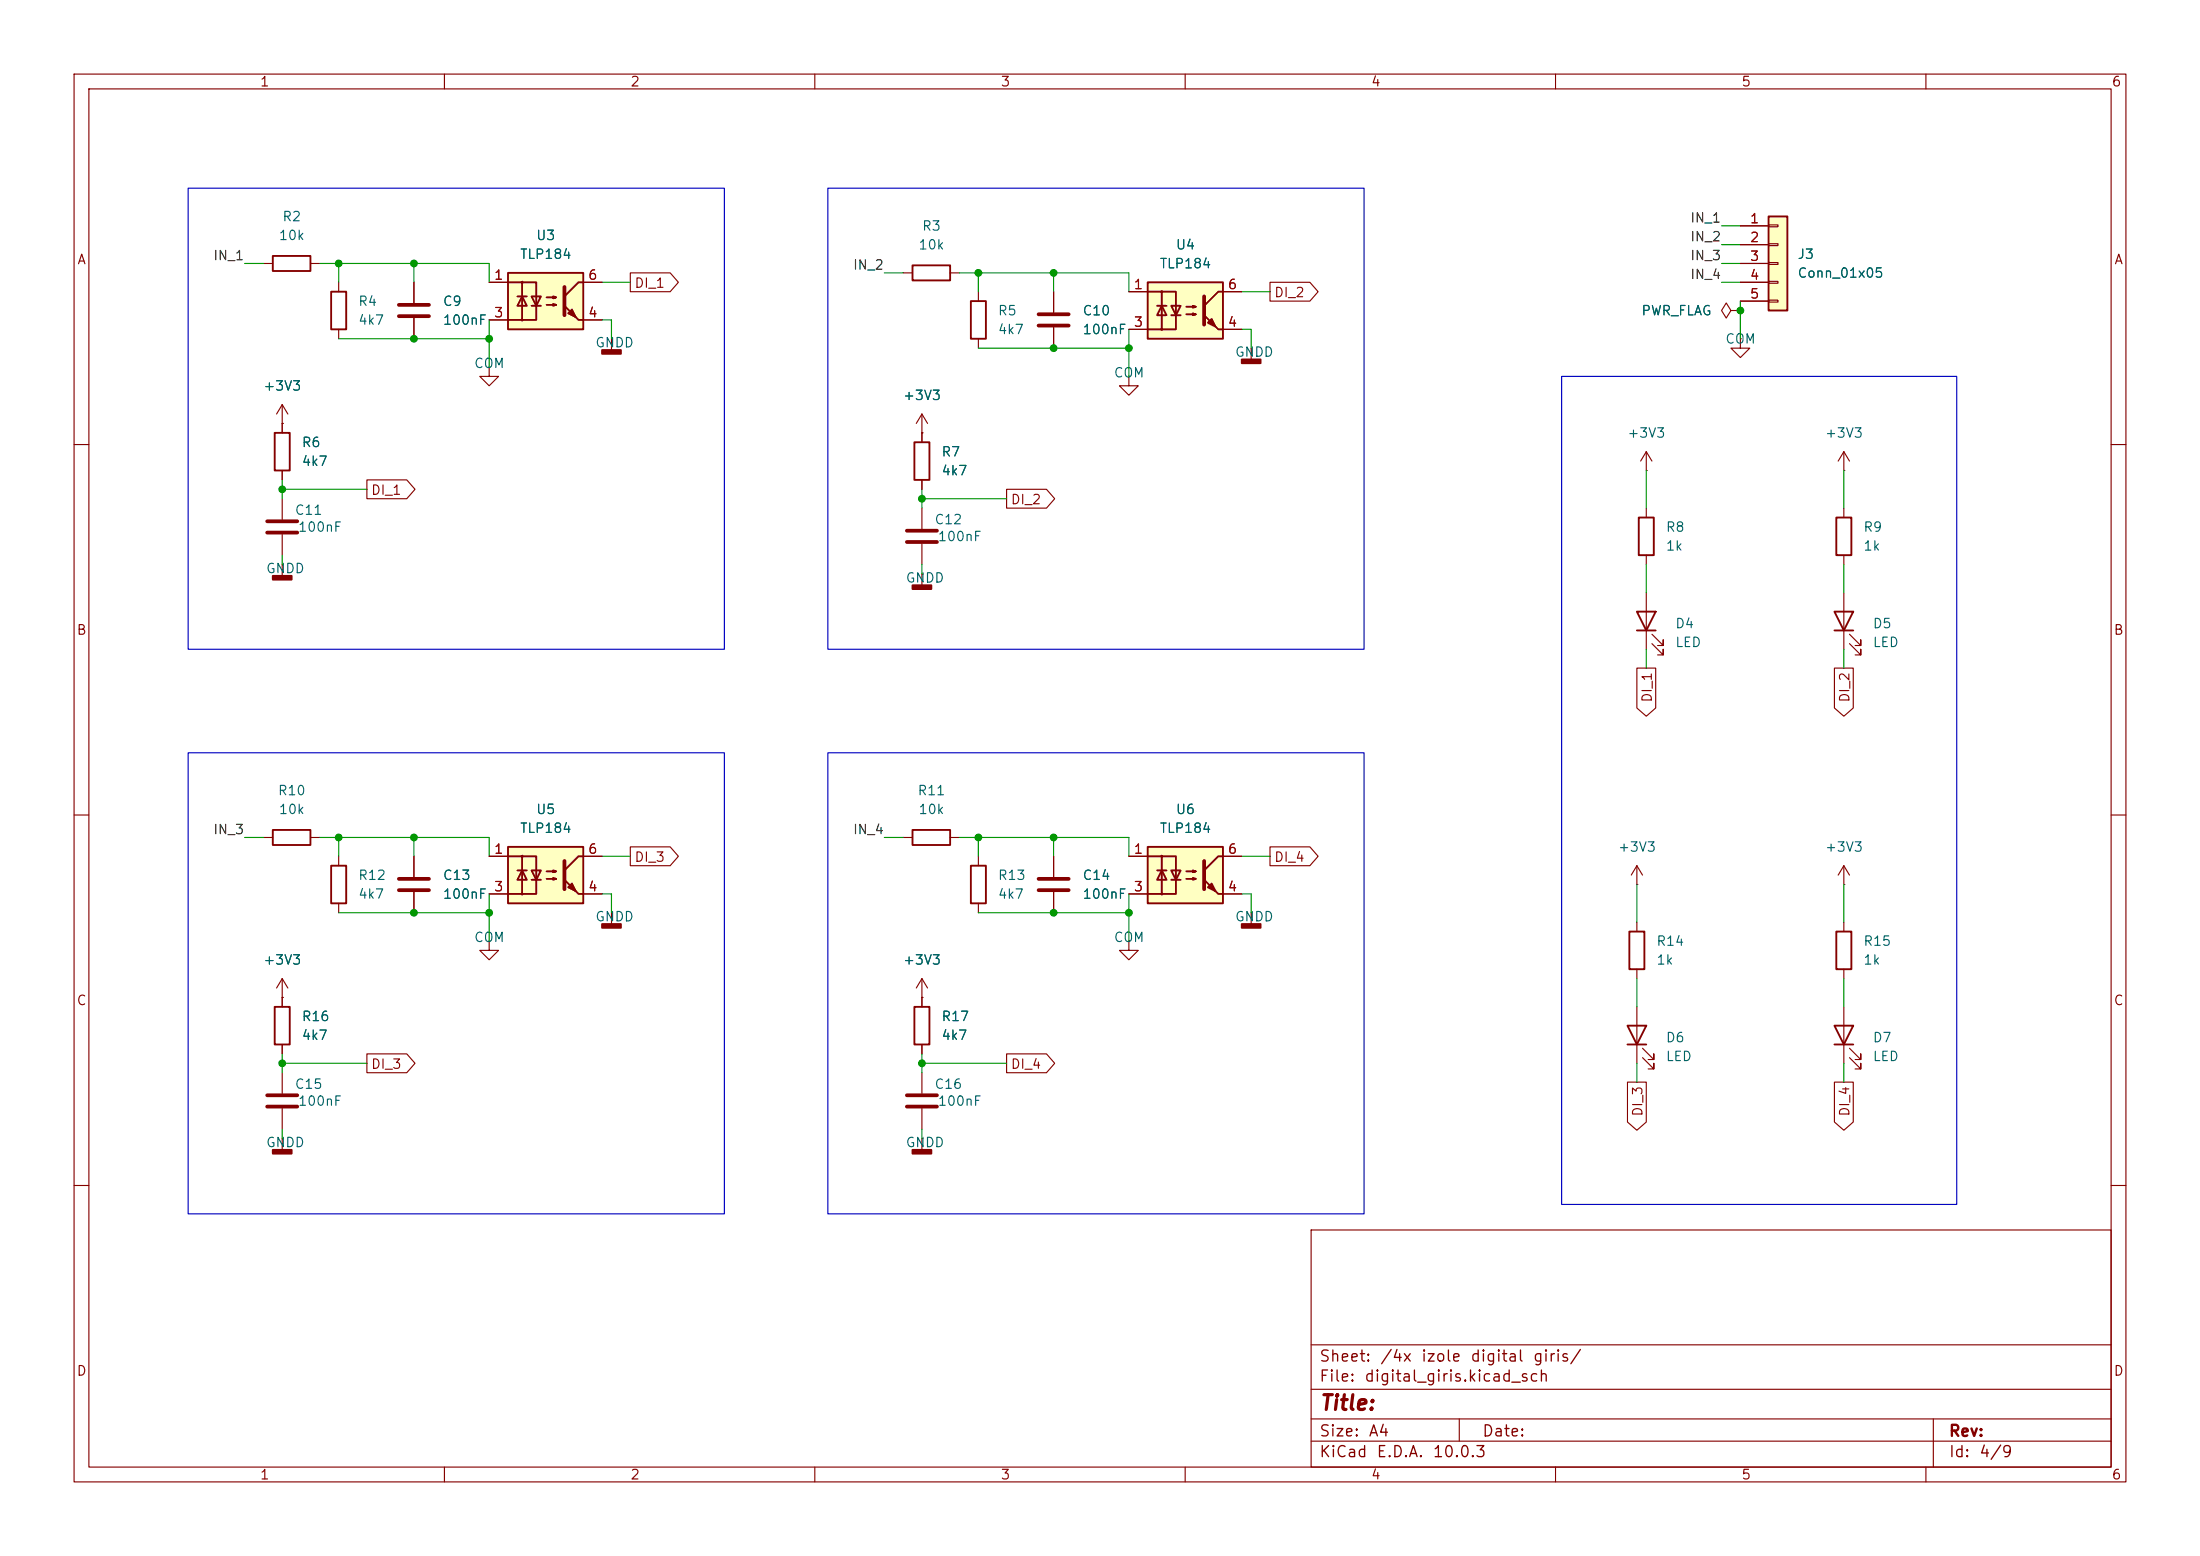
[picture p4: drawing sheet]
<svg xmlns="http://www.w3.org/2000/svg" width="297mm" height="210mm" viewBox="0 0 297 210" stroke-linecap="round" stroke-linejoin="round" font-family="sans-serif">
<g fill="none" stroke="#840000" stroke-width=".15">
<path d="M10 10h277v190h-277zM12 12h273v186h-273zM60 10v2M110 10v2M160 10v2M210 10v2M260 10v2M35.6 35.6h1.2M41.9 35.6h1.3M45.7 38.1v1.3M55.9 38.1v2.8M45.7 44.5v1.2"/>
<path d="M55.9 42.9v2.8M124.5 58.4h.1M124.5 55.9v2.5M124.5 55.9l-.8 1.3M124.5 55.9l.7 1.3M10 60h2M38.1 76.2h.1M38.1 67.3v2.8M38.1 72.1v2.8M38.1 76.2v1.5M124.5 68.6v2.8M124.5 73.4v2.8"/>
<path d="M285 60h2M10 110h2M285 110h2M10 160h2M177 166h108v32h-108zM285 160h2M60 198v2M110 198v2M160 198v2M177 194.5h108M177 191.5h108M177 187.5h108"/>
<path d="M177 181.5h108M197 191.5v3M210 198v2M260 198v2M261 191.5v6.5"/>
</g>
<path d="M36.8 34.5h5.1v2.1h-5.1zM44.7 39.4h2v5.1h-2z" fill="none" stroke="#840000" stroke-width=".25"/>
<path d="M53.8 42.7h4.1M53.8 41.1h4.1M36.1 70.4h4M36.1 71.9h4M122.4 71.6h4.1M122.4 73.2h4.1" fill="none" stroke="#840000" stroke-width=".51"/>
<path d="M36.8 77.7h2.6v.5h-2.6z" fill="#840000" stroke="#840000" stroke-width=".25"/>
<path d="M68.6 36.8h10.1v7.7h-10.1z" fill="#ffffc2"/>
<g fill="none" stroke="#840000" stroke-width=".25">
<path d="M68.6 36.8h10.1v7.7h-10.1zM68.6 38.1h1.9v5.1h-1.9M70.5 38.1h1.9v5.1h-1.9M78.7 38.1h-.6l-1.9 1.9M69.8 40h1.3M70.5 40l.6 1.3h-1.3zM71.8 40h1.2l-.6 1.3zM71.8 41.3h1.2M73.8 40.1h1.3l-.4 .2v-.3l.4 .1M73.8 41.1h1.3l-.4 .2v-.3l.4 .1M76.2 41.3l1.9 1.9h.6M123.4 59.7h2.1v5.1h-2.1z"/>
<path d="M123.2 112h5.1v2h-5.1z"/>
</g>
<g fill="none" stroke="#840000" stroke-width=".15">
<path d="M66 38.1h2.6M78.7 38.1h2.6M66 49.5v1.3h1.3l-1.3 1.3-1.2-1.3h1.2M66 49.5h.1M66 43.2h2.6M78.7 43.2h2.6M82.5 45.7h.1M82.5 45.7v1.5M124.5 58.4v1.3M152.4 50.8v1.3h1.3l-1.3 1.2-1.3-1.2h1.3M152.4 50.8h.1M233.7 41.9l-.7-1-.6 1 .6 1 .7-1h1.2"/>
<path d="M234.9 41.9h.1M124.5 77.5h.1M124.5 64.8v1.2M124.5 77.5v1.5M121.9 113h1.3M128.3 113h1.2"/>
<circle cx="70.5" cy="38.1" r=".13"/>
<circle cx="70.5" cy="43.2" r=".13"/>
</g>
<path d="M76.2 38.7v3.8" fill="none" stroke="#840000" stroke-width=".51"/>
<g fill="#840000" stroke="#840000" stroke-width=".25">
<path d="M76.7 42.3l.5-.5 .5 1z"/>
<path d="M81.3 47.2h2.5v.6h-2.5z"/>
<path d="M123.2 79h2.5v.5h-2.5z"/>
</g>
<path d="M154.9 38.1h10.2v7.6h-10.2z" fill="#ffffc2"/>
<path d="M154.9 38.1h10.2v7.6h-10.2zM154.9 39.4h1.9v5.1h-1.9M156.8 39.4h1.9v5.1h-1.9M165.1 39.4h-.6l-1.9 1.9M156.2 41.3h1.3M156.8 41.3l.7 1.2h-1.3zM158.1 41.3h1.3l-.7 1.2zM158.1 42.5h1.3M160.1 41.4h1.3l-.4 .1v-.2l.4 .1M160.1 42.4h1.3l-.4 .1v-.2l.4 .1M162.6 42.5l1.9 2h.6" fill="none" stroke="#840000" stroke-width=".25"/>
<g fill="none" stroke="#840000" stroke-width=".15">
<path d="M152.4 39.4h2.5M165.1 39.4h2.5M152.4 44.5h2.5M165.1 44.5h2.5M168.9 47h.1M168.9 47v1.5M152.4 127v1.3h1.3l-1.3 1.2-1.3-1.2h1.3M152.4 127h.1"/>
<circle cx="156.8" cy="39.4" r=".13"/>
<circle cx="156.8" cy="44.5" r=".13"/>
</g>
<path d="M162.6 40v3.8" fill="none" stroke="#840000" stroke-width=".51"/>
<g fill="#840000" stroke="#840000" stroke-width=".25">
<path d="M163.1 43.6l.5-.5 .5 1z"/>
<path d="M167.6 48.5h2.6v.5h-2.6z"/>
</g>
<path d="M238.8 29.2h2.5v12.7h-2.5z" fill="#ffffc2"/>
<path d="M238.8 29.2h2.5v12.7h-2.5z" fill="none" stroke="#840000" stroke-width=".25"/>
<g fill="none" stroke="#840000" stroke-width=".15">
<path d="M142.2 39.4v2.8M234.9 30.5h3.9M234.9 33h3.9M234.9 35.6h3.9M234.9 38.1h3.9M238.8 30.4h1.2v.2h-1.2zM238.8 32.9h1.2v.2h-1.2zM238.8 35.4h1.2v.3h-1.2zM238.8 38h1.2v.2h-1.2zM142.2 44.2v2.8M234.9 45.7v1.3h-1.2l1.2 1.3 1.3-1.3h-1.3M234.9 45.7h.1"/>
<path d="M234.9 40.6h3.9M238.8 40.5h1.2v.3h-1.2z"/>
</g>
<path d="M140.2 43.9h4.1M140.2 42.4h4.1" fill="none" stroke="#840000" stroke-width=".51"/>
<path d="M154.9 114.3h10.2v7.6h-10.2z" fill="#ffffc2"/>
<g fill="none" stroke="#840000" stroke-width=".25">
<path d="M123.2 35.8h5.1v2h-5.1zM131.1 40.6h2v5.1h-2zM221.2 69.9h2.1v5h-2.1zM247.9 69.9h2v5h-2zM221 82.6h2.5l-1.3 2.5zM221 85.1h2.5M247.6 82.6h2.6l-1.3 2.5zM247.6 85.1h2.6M36.8 112h5.1v2h-5.1zM44.7 116.8h2v5.1h-2zM131.1 116.8h2v5.1h-2zM154.9 114.3h10.2v7.6h-10.2z"/>
<path d="M154.9 115.6h1.9v5.1h-1.9M156.2 117.5h1.3M156.8 117.5l.7 1.2h-1.3zM156.8 115.6h1.9v5.1h-1.9M158.1 117.5h1.3l-.7 1.2zM158.1 118.7h1.3M160.1 117.6h1.3l-.4 .1v-.2l.4 .1M160.1 118.6h1.3l-.4 .1v-.2l.4 .1M162.6 118.7l1.9 2h.6M165.1 115.6h-.6l-1.9 1.9M123.4 135.9h2.1v5.1h-2.1zM219.7 138.4h2.5l-1.2 2.6z"/>
<path d="M220 125.7h2v5.1h-2zM247.6 138.4h2.6l-1.3 2.6zM247.9 125.7h2v5.1h-2zM219.7 141h2.5M247.6 141h2.6"/>
</g>
<g fill="none" stroke="#840000" stroke-width=".15">
<path d="M121.9 36.8h1.3M128.3 36.8h1.2M132.1 39.4v1.2M132.1 45.7v1.3M222.2 63.5h.1M222.2 61l-.7 1.2M222.2 61l.8 1.2M222.2 61v2.5M222.2 68.6v1.3M222.2 74.9v1.3M248.9 63.5h.1M248.9 61v2.5"/>
<path d="M248.9 68.6v1.3M248.9 74.9v1.3M248.9 61l-.7 1.2M248.9 61l.8 1.2M222.2 80v7.6M223 86.9l1.5 1.5v-.8v.8h-.7M223 85.6l1.5 1.5v-.7v.7h-.7M248.9 80v7.6M249.7 86.9l1.5 1.5v-.8v.8h-.8M249.7 85.6l1.5 1.5v-.7v.7h-.8M35.6 113h1.2M41.9 113h1.3"/>
<path d="M45.7 115.6v1.2M132.1 115.6v1.2M142.2 115.6v2.8M152.4 115.6h2.5M165.1 115.6h2.5M221 119.4h.1M221 116.8l-.8 1.3M221 116.8l.7 1.3M221 116.8v2.6M248.9 119.4h.1M248.9 116.8v2.6M248.9 116.8l-.7 1.3"/>
<path d="M248.9 116.8l.8 1.3M45.7 121.9v1.3M82.5 123.2h.1M82.5 123.2v1.5M124.5 134.6h.1M124.5 132.1l-.8 1.3M124.5 132.1l.7 1.3M124.5 132.1v3.8M132.1 121.9v1.3M142.2 120.4v2.8M152.4 120.7h2.5M165.1 120.7h2.5"/>
<path d="M168.9 123.2h.1M168.9 123.2v1.5M221 124.5v1.2M221 130.8v1.3M221 135.9v7.6M248.9 124.5v1.2M248.9 130.8v1.3M248.9 135.9v7.6M124.5 141v1.2M124.5 144.8v2.8M124.5 149.6v2.8M221.7 142.7l1.6 1.6v-.8v.8h-.8"/>
<path d="M221.7 141.5l1.6 1.5v-.8v.8h-.8M249.7 142.7l1.5 1.6v-.8v.8h-.8M249.7 141.5l1.5 1.5v-.8v.8h-.8"/>
<circle cx="156.8" cy="115.6" r=".13"/>
<circle cx="156.8" cy="120.7" r=".13"/>
</g>
<path d="M140.2 118.6h4.1M162.6 116.2v3.8M140.2 120.1h4.1M122.4 147.8h4.1M122.4 149.4h4.1" fill="none" stroke="#840000" stroke-width=".51"/>
<g fill="#840000" stroke="#840000" stroke-width=".25">
<path d="M163.1 119.8l.5-.5 .5 1z"/>
<path d="M167.6 124.7h2.6v.5h-2.6z"/>
<path d="M81.3 124.7h2.5v.5h-2.5z"/>
</g>
<path d="M68.6 114.3h10.1v7.6h-10.1z" fill="#ffffc2"/>
<g fill="none" stroke="#840000" stroke-width=".25">
<path d="M37.1 58.4h2v5.1h-2zM68.6 114.3h10.1v7.6h-10.1zM68.6 115.6h1.9v5.1h-1.9M69.8 117.5h1.3M70.5 117.5l.6 1.2h-1.3zM70.5 115.6h1.9v5.1h-1.9M71.8 117.5h1.2l-.6 1.2zM71.8 118.7h1.2M73.8 117.6h1.3l-.4 .1v-.2l.4 .1M73.8 118.6h1.3l-.4 .1v-.2l.4 .1M76.2 118.7l1.9 2h.6M78.7 115.6h-.6l-1.9 1.9"/>
<path d="M37.1 135.9h2v5.1h-2z"/>
</g>
<g fill="none" stroke="#840000" stroke-width=".15">
<path d="M55.9 38.1v2.8M66 38.1h2.6M78.7 38.1h2.6M85.1 36.8h5.4l1.1 1.3-1.1 1.3h-5.4zM142.2 39.4v2.8M152.4 39.4h2.5M165.1 39.4h2.5M171.4 38.1h5.4l1.1 1.3-1.1 1.2h-5.4zM234.9 30.5h3.9M234.9 33h3.9M234.9 35.6h3.9M234.9 38.1h3.9"/>
<path d="M38.1 57.2h.1M38.1 54.6v3.8M38.1 54.6l-.8 1.3M38.1 54.6l.8 1.3M55.9 42.9v2.8M66 43.2h2.6M78.7 43.2h2.6M124.5 58.4h.1M124.5 58.4v1.3M142.2 44.2v2.8M152.4 44.5h2.5M165.1 44.5h2.5"/>
<path d="M234.9 41.9h.1M234.9 40.6h3.9M38.1 63.5v1.3M49.5 64.8h5.4l1.1 1.2-1.1 1.3h-5.4zM124.5 64.8v1.2M135.9 66h5.4l1.1 1.3-1.1 1.3h-5.4zM221 90.2h2.5v5.4l-1.3 1.1-1.2-1.1zM247.6 90.2h2.6v5.4l-1.3 1.1-1.3-1.1zM55.9 115.6v2.8M66 115.6h2.6M78.7 115.6h2.6M85.1 114.3h5.4l1.1 1.3-1.1 1.2h-5.4z"/>
<path d="M142.2 115.6v2.8M152.4 115.6h2.5M165.1 115.6h2.5M171.4 114.3h5.4l1.1 1.3-1.1 1.2h-5.4zM38.1 134.6h.1M38.1 132.1v3.8M38.1 132.1l-.8 1.3M38.1 132.1l.8 1.3M55.9 120.4v2.8M66 127v1.3h1.3l-1.3 1.2-1.2-1.2h1.2M66 127h.1M66 120.7h2.6"/>
<path d="M78.7 120.7h2.6M124.5 134.6h.1M124.5 134.6v1.3M142.2 120.4v2.8M152.4 120.7h2.5M165.1 120.7h2.5M38.1 153.7h.1M38.1 141v1.2M38.1 144.8v2.8M38.1 149.6v2.8M38.1 153.7v1.5M49.5 142.2h5.4l1.1 1.3-1.1 1.3h-5.4z"/>
<path d="M124.5 153.7h.1M124.5 141v1.2M124.5 153.7v1.5M135.9 142.2h5.4l1.1 1.3-1.1 1.3h-5.4zM219.7 146.1h2.6v5.3l-1.3 1.1-1.3-1.1zM247.6 146.1h2.6v5.3l-1.3 1.1-1.3-1.1z"/>
<circle cx="70.5" cy="115.6" r=".13"/>
<circle cx="70.5" cy="120.7" r=".13"/>
</g>
<path d="M53.8 118.6h4.1M76.2 116.2v3.8M53.8 120.1h4.1M36.1 147.8h4M36.1 149.4h4" fill="none" stroke="#840000" stroke-width=".51"/>
<g fill="#840000" stroke="#840000" stroke-width=".25">
<path d="M76.7 119.8l.5-.5 .5 1z"/>
<path d="M123.2 155.2h2.5v.5h-2.5z"/>
<path d="M36.8 155.2h2.6v.5h-2.6z"/>
</g>
<g fill="none" stroke="#009600" stroke-width=".15">
<path d="M33 35.6h2.6M43.2 35.6h22.8v2.5M45.7 35.6v2.5M55.9 35.6v2.5M81.3 38.1h3.8M119.4 36.8h2.5M129.5 36.8h22.9v2.6M132.1 36.8v2.6M142.2 36.8v2.6M167.6 39.4h3.8M232.4 35.6h2.5M232.4 30.5h2.5"/>
<path d="M232.4 33h2.5M232.4 38.1h2.5M45.7 45.7h20.3M66 43.2v6.3M81.3 43.2h1.2v2.5M132.1 47h20.3M152.4 44.5v6.3M167.6 44.5h1.3v2.5M234.9 40.6v5.1M38.1 64.8v2.5M38.1 74.9v1.3M38.1 66h11.4"/>
<path d="M124.5 66v2.6M124.5 76.2v1.3M124.5 67.3h11.4M222.2 63.5v5.1M222.2 76.2v3.8M248.9 63.5v5.1M248.9 76.2v3.8M222.2 87.6v2.6M248.9 87.6v2.6M33 113h2.6M43.2 113h22.8v2.6M45.7 113v2.6"/>
<path d="M55.9 113v2.6M81.3 115.6h3.8M119.4 113h2.5M129.5 113h22.9v2.6M132.1 113v2.6M142.2 113v2.6M167.6 115.6h3.8M221 119.4v5.1M248.9 119.4v5.1M45.7 123.2h20.3M66 120.7v6.3M81.3 120.7h1.2v2.5"/>
<path d="M132.1 123.2h20.3M152.4 120.7v6.3M167.6 120.7h1.3v2.5M221 132.1v3.8M248.9 132.1v3.8M38.1 143.5h11.4M38.1 142.2v2.6M38.1 152.4v1.3M124.5 142.2v2.6M124.5 152.4v1.3M124.5 143.5h11.4M221 143.5v2.6"/>
<path d="M248.9 143.5v2.6"/>
</g>
<path d="M25.4 25.4h72.4v62.2h-72.4zM111.8 25.4h72.3v62.2h-72.3zM210.8 50.8h53.4v111.8h-53.4zM25.4 101.6h72.4v62.2h-72.4zM111.8 101.6h72.3v62.2h-72.3z" fill="none" stroke="#0000c2" stroke-width=".15"/>
<g fill="#009600" stroke="#009600" stroke-width=".14">
<circle cx="234.9" cy="41.9" r=".46"/>
<circle cx="45.7" cy="35.6" r=".46"/>
<circle cx="55.9" cy="35.6" r=".46"/>
<circle cx="55.9" cy="45.7" r=".46"/>
<circle cx="38.1" cy="66" r=".46"/>
<circle cx="142.2" cy="113" r=".46"/>
<circle cx="142.2" cy="47" r=".46"/>
<circle cx="152.4" cy="123.2" r=".46"/>
<circle cx="142.2" cy="123.2" r=".46"/>
<circle cx="124.5" cy="143.5" r=".46"/>
<circle cx="132.1" cy="113" r=".46"/>
<circle cx="152.4" cy="47" r=".46"/>
<circle cx="142.2" cy="36.8" r=".46"/>
<circle cx="55.9" cy="113" r=".46"/>
<circle cx="45.7" cy="113" r=".46"/>
<circle cx="55.9" cy="123.2" r=".46"/>
<circle cx="38.1" cy="143.5" r=".46"/>
<circle cx="66" cy="123.2" r=".46"/>
<circle cx="124.5" cy="67.3" r=".46"/>
<circle cx="66" cy="45.7" r=".46"/>
<circle cx="132.1" cy="36.8" r=".46"/>
</g>
<text font-size="2" fill="#840000" x="178" y="190.8">Title:</text>
<g font-size="1.5" fill="#840000">
<text x="178" y="184.2">Sheet:</text>
<text x="186.2" y="184.2">/4x</text>
<text x="191.7" y="184.2">izole</text>
<text x="198.4" y="184.2">digital</text>
<text x="206.8" y="184.2">giris/</text>
<text x="178" y="186.9">File:</text>
<text x="184.1" y="186.9">digital_giris.kicad_sch</text>
<text x="178" y="197.1">KiCad</text>
<text x="178" y="194.3">Size:</text>
<text x="184.7" y="194.3">A4</text>
<text x="185.7" y="197.1">E.D.A.</text>
<text x="193.3" y="197.1">10.0.3</text>
<text x="200" y="194.3">Date:</text>
<text x="263" y="194.3">Rev:</text>
<text x="263" y="197.1">Id:</text>
<text x="267.1" y="197.1">4/9</text>
</g>
<g font-size="1.3" fill="#840000">
<text x="35" y="12">1</text>
<text x="85" y="12">2</text>
<text x="135" y="12">3</text>
<text x="185" y="12">4</text>
<text x="235" y="12">5</text>
<text x="285" y="12">6</text>
<text x="10.3" y="36">A</text>
<text x="285.3" y="36">A</text>
<text x="85.6" y="39.2">DI_1</text>
<text x="171.9" y="40.4">DI_2</text>
<text x="50" y="67.1">DI_1</text>
<text x="136.4" y="68.4">DI_2</text>
<text x="10.3" y="86">B</text>
<text x="285.3" y="86">B</text>
<text x="223.3" y="94.9" transform="rotate(-90 223.3 94.9)">DI_1</text>
<text x="250" y="94.9" transform="rotate(-90 250 94.9)">DI_2</text>
<text x="85.6" y="116.6">DI_3</text>
<text x="171.9" y="116.6">DI_4</text>
<text x="10.3" y="136">C</text>
<text x="285.3" y="136">C</text>
<text x="50" y="144.6">DI_3</text>
<text x="136.4" y="144.6">DI_4</text>
<text x="222" y="150.8" transform="rotate(-90 222 150.8)">DI_3</text>
<text x="250" y="150.8" transform="rotate(-90 250 150.8)">DI_4</text>
<text x="10.3" y="186">D</text>
<text x="285.3" y="186">D</text>
<text x="35" y="200">1</text>
<text x="85" y="200">2</text>
<text x="135" y="200">3</text>
<text x="185" y="200">4</text>
<text x="235" y="200">5</text>
<text x="285" y="200">6</text>
</g>
<g font-size="1.3" fill="#0f0f0f">
<text x="28.7" y="35.4">IN_1</text>
<text x="228.1" y="32.9">IN_2</text>
<text x="228.1" y="35.4">IN_3</text>
<text x="228.1" y="30.4">IN_1</text>
<text x="115.1" y="36.7">IN_2</text>
<text x="228.1" y="38">IN_4</text>
<text x="28.7" y="112.9">IN_3</text>
<text x="115.1" y="112.9">IN_4</text>
</g>
<g font-size="1.3" fill="#006464">
<text x="37.5" y="32.7">10k</text>
<text x="38" y="30.2">R2</text>
<text x="70.1" y="35.3">TLP184</text>
<text x="72.3" y="32.7">U3</text>
<text x="123.9" y="34">10k</text>
<text x="124.4" y="31.5">R3</text>
<text x="158.6" y="34">U4</text>
<text x="242.6" y="35.3">J3</text>
<text x="48.3" y="41.6">R4</text>
<text x="59.7" y="41.6">C9</text>
<text x="156.5" y="36.5">TLP184</text>
<text x="242.6" y="37.8">Conn_01x05</text>
<text x="48.3" y="44.2">4k7</text>
<text x="59.7" y="44.2">100nF</text>
<text x="80.3" y="47.2">GNDD</text>
<text x="134.6" y="42.9">R5</text>
<text x="134.6" y="45.4">4k7</text>
<text x="146.1" y="45.4">100nF</text>
<text x="146.1" y="42.9">C10</text>
<text x="221.5" y="42.9">PWR_FLAG</text>
<text x="232.8" y="46.7">COM</text>
<text x="35.5" y="53">+3V3</text>
<text x="63.9" y="50">COM</text>
<text x="150.3" y="51.3">COM</text>
<text x="166.6" y="48.5">GNDD</text>
<text x="121.8" y="54.3">+3V3</text>
<text x="219.6" y="59.4">+3V3</text>
<text x="246.3" y="59.4">+3V3</text>
<text x="40.6" y="60.7">R6</text>
<text x="40.6" y="63.2">4k7</text>
<text x="127" y="61.9">R7</text>
<text x="127" y="64.5">4k7</text>
<text x="39.7" y="69.8">C11</text>
<text x="126.1" y="71.1">C12</text>
<text x="35.8" y="77.7">GNDD</text>
<text x="40.1" y="72.1">100nF</text>
<text x="126.5" y="73.4">100nF</text>
<text x="224.8" y="72.1">R8</text>
<text x="224.8" y="74.6">1k</text>
<text x="251.5" y="72.1">R9</text>
<text x="251.5" y="74.6">1k</text>
<text x="122.2" y="78.9">GNDD</text>
<text x="226.1" y="85.1">D4</text>
<text x="226.1" y="87.6">LED</text>
<text x="252.7" y="85.1">D5</text>
<text x="252.7" y="87.6">LED</text>
<text x="37.4" y="107.7">R10</text>
<text x="123.8" y="107.7">R11</text>
<text x="37.5" y="110.2">10k</text>
<text x="70.1" y="112.7">TLP184</text>
<text x="72.3" y="110.2">U5</text>
<text x="123.9" y="110.2">10k</text>
<text x="156.5" y="112.7">TLP184</text>
<text x="158.6" y="110.2">U6</text>
<text x="48.3" y="119.1">R12</text>
<text x="59.7" y="119.1">C13</text>
<text x="134.6" y="119.1">R13</text>
<text x="146.1" y="119.1">C14</text>
<text x="218.3" y="115.3">+3V3</text>
<text x="246.3" y="115.3">+3V3</text>
<text x="48.3" y="121.6">4k7</text>
<text x="59.7" y="121.6">100nF</text>
<text x="80.3" y="124.7">GNDD</text>
<text x="134.6" y="121.6">4k7</text>
<text x="146.1" y="121.6">100nF</text>
<text x="166.6" y="124.7">GNDD</text>
<text x="35.5" y="130.5">+3V3</text>
<text x="63.9" y="127.5">COM</text>
<text x="121.8" y="130.5">+3V3</text>
<text x="150.3" y="127.5">COM</text>
<text x="223.5" y="128">R14</text>
<text x="223.5" y="130.5">1k</text>
<text x="251.5" y="128">R15</text>
<text x="251.5" y="130.5">1k</text>
<text x="40.6" y="140.7">4k7</text>
<text x="40.6" y="138.1">R16</text>
<text x="127" y="140.7">4k7</text>
<text x="127" y="138.1">R17</text>
<text x="224.8" y="141">D6</text>
<text x="224.8" y="143.5">LED</text>
<text x="252.7" y="141">D7</text>
<text x="252.7" y="143.5">LED</text>
<text x="39.7" y="147.3">C15</text>
<text x="40.1" y="149.6">100nF</text>
<text x="126.1" y="147.3">C16</text>
<text x="126.5" y="149.6">100nF</text>
<text x="35.8" y="155.1">GNDD</text>
<text x="122.2" y="155.1">GNDD</text>
</g>
<g font-size="1.3" fill="#a90000">
<text x="236.1" y="30.5">1</text>
<text x="236.1" y="33">2</text>
<text x="236.1" y="35.5">3</text>
<text x="66.6" y="38.1">1</text>
<text x="79.3" y="38.1">6</text>
<text x="153" y="39.3">1</text>
<text x="165.7" y="39.3">6</text>
<text x="236.1" y="38.1">4</text>
<text x="236.1" y="40.6">5</text>
<text x="66.6" y="43.2">3</text>
<text x="79.3" y="43.2">4</text>
<text x="153" y="44.4">3</text>
<text x="165.7" y="44.4">4</text>
<text x="66.6" y="115.5">1</text>
<text x="79.3" y="115.5">6</text>
<text x="153" y="115.5">1</text>
<text x="165.7" y="115.5">6</text>
<text x="66.6" y="120.6">3</text>
<text x="79.3" y="120.6">4</text>
<text x="153" y="120.6">3</text>
<text x="165.7" y="120.6">4</text>
</g>
</svg>
